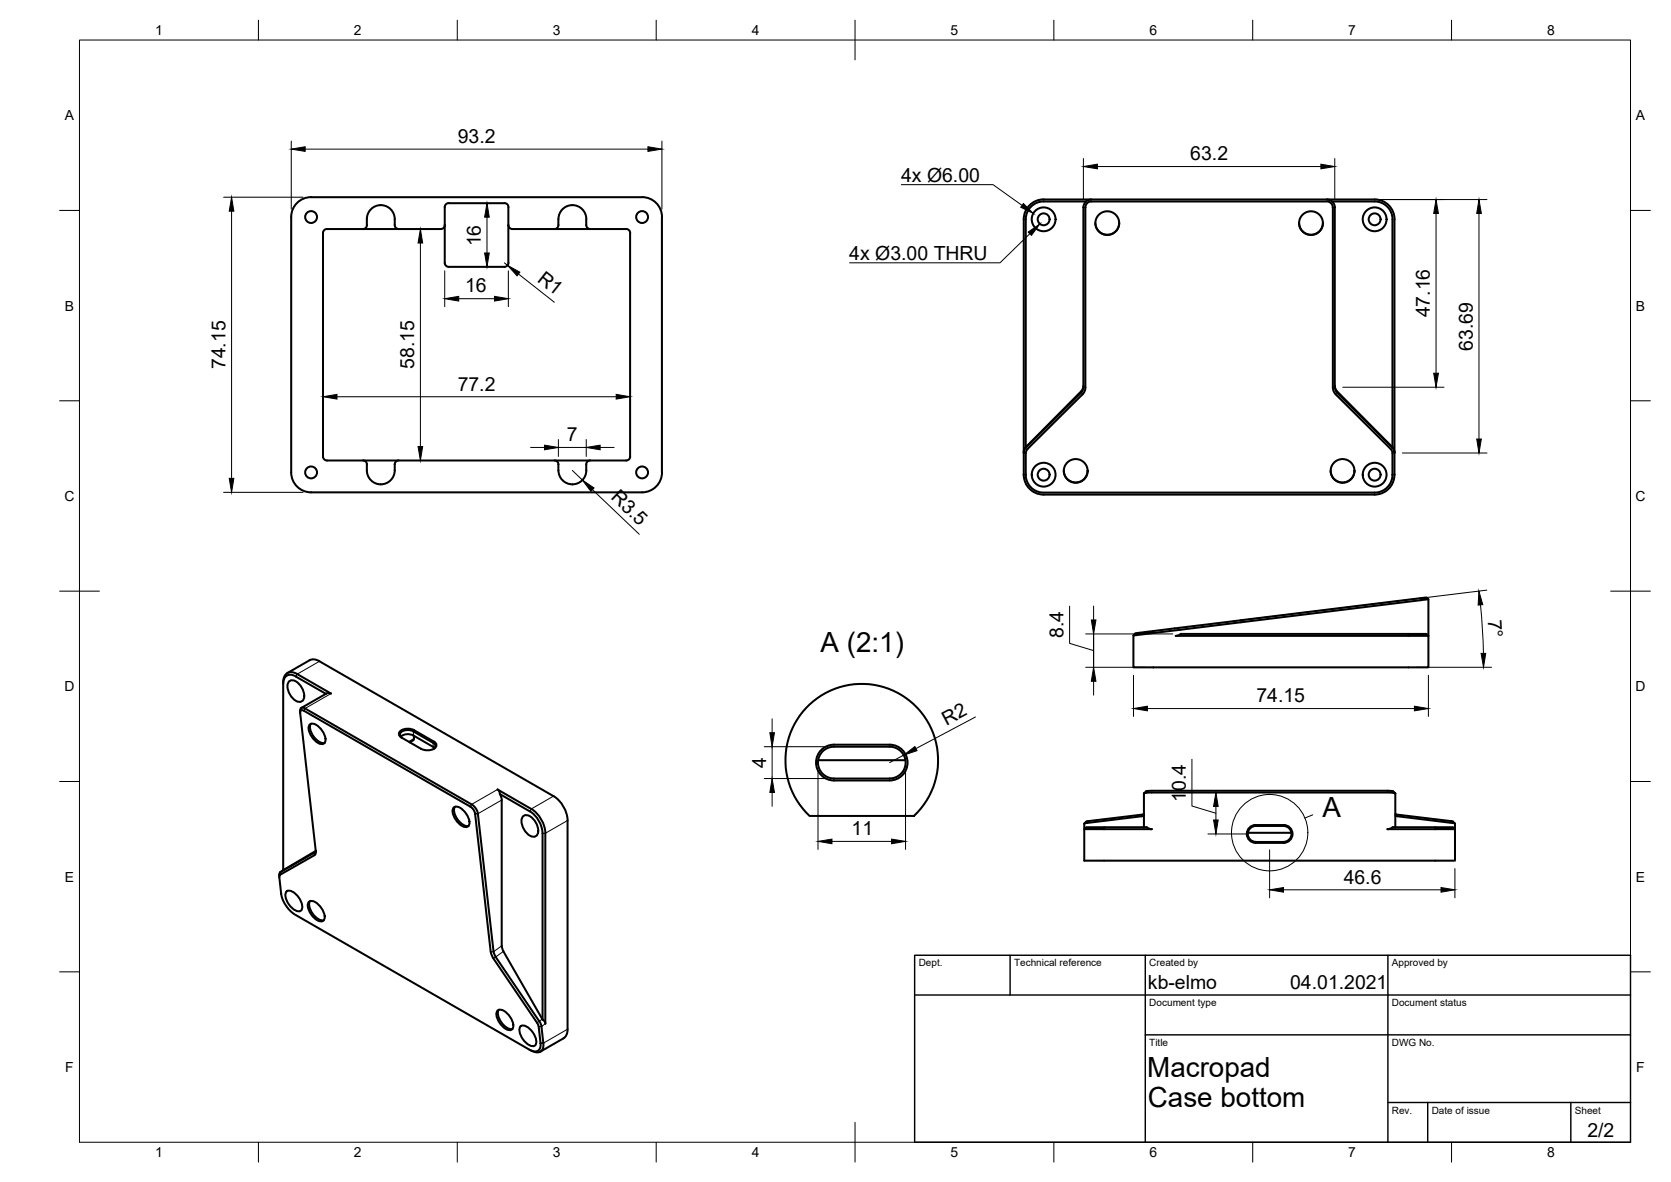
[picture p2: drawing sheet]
<svg xmlns="http://www.w3.org/2000/svg" width="420mm" height="297mm" viewBox="0 0 420 297" stroke-linecap="round" stroke-linejoin="round" font-family="sans-serif">
<!-- layer: Visible -->
<g fill="none" stroke="#000" stroke-width=".51">
<path d="M75 50.7a4.8 4.8 0 0 1 3.2-1.1l83.2-.1a5 5 0 0 1 5 5.1l.1 64.1a5 5 0 0 1-5.1 5h-83.2a5 5 0 0 1-5-5v-64.2a5 5 0 0 1 1.8-3.8zM82.2 57.5a1.01 1.01 0 0 0-1 1.1v56.1a1.01 1.01 0 0 0 1 1h75.2a1.01 1.01 0 0 0 1.1-1M92.2 56.6a4.1 4.1 0 0 1 2.2-4.8 3.5 3.5 0 0 1 4.9 3.3v1.5a1.01 1.01 0 0 0 1 1M92.3 56.6a1.01 1.01 0 0 1-1 1M111.8 56.6a1.01 1.01 0 0 1-1 1h-28.6M127.8 56.6a1.01 1.01 0 0 0 1 1h28.6M127.8 52.1v14M127.8 52a.97 .97 0 0 0-1-.9l-14-.1a1.01 1.01 0 0 0-1 1.1v14a1.01 1.01 0 0 0 1 1h14a1.01 1.01 0 0 0 1-1M140.4 55.1v1.5M140.4 55.1a3.5 3.5 0 0 1 3.5-3.6 3.5 3.5 0 0 1 3.5 3.6v1.5a1.01 1.01 0 0 0 1 1M140.4 56.6a1.01 1.01 0 0 1-1 1M157.4 57.5a1.01 1.01 0 0 1 1.1 1"/>
<path d="M158.4 58.6v56.1M262.4 50.1h12M262.4 50.6h10.7M262.4 50.1a5 5 0 0 0-5 5v64.4l.4 1.7 .8 1.4 1.7 1.2 1.9 .5h83.7l1.4-.3 1.4-.8 1.3-1.4 .4-1.1 .2-1.2v-64.4a5 5 0 0 0-5-5M262.4 50.6a4.5 4.5 0 0 0-4.5 4.5v57.3M275.4 56.1a3 3 0 0 0 3 2.9 3 3 0 0 0 3-2.9M326.6 56.1a3 3 0 0 0 3 2.9 3 3 0 0 0 3-2.9M333.6 50.1l.7 .1 .6 .4 .5 .5 .2 .9 .1 45.7 .5 1 13.8 13.7M333.6 50.1h-59.3l-1.2 .5-.5 .6-.2 .8v45.7l-.6 1-13.8 13.7M333.6 50.1h12M334.9 50.6h10.7M345.6 50.6a4.5 4.5 0 0 1 4.5 4.5v57.3"/>
<path d="M272.4 96.9l-.1 .8-.5 .7-13.8 13.9M272.9 97.3l-.2 1.2-.5 .6-14.1 14.2-.2 .6 .1 6.4 .4 1.1 .6 .9 1.6 1.1 1.5 .4h83.8l1.5-.4 1.2-.7 .7-.8 .6-1.3 .2-.9v-5.8l-.2-.8-14-14-.7-1.4-.1-45.6-.3-.9-.6-.5-60-.1-.7 .3-.5 .6-.1 .6v45.3M335.6 96.9l.2 .8 .4 .7 13.8 13.9M91.3 115.7a1.01 1.01 0 0 1 1 1M100.3 115.7a1.01 1.01 0 0 0-1 1 4.1 4.1 0 0 1-2.2 4.7 3.5 3.5 0 0 1-4.9-3.2v-1.5M139.4 115.7a1.01 1.01 0 0 1 1 1M140.4 116.7v1.5M148.4 115.7a1.01 1.01 0 0 0-1 1 4 4 0 0 1-2.1 4.7 3.5 3.5 0 0 1-4.9-3.2M257.9 112.4l-.3 .6-.2 .7M258 112.3l-.1 .1M258 112.4l-.4 .7-.2 .7M267.5 118.3a3 3 0 0 0 3 2.9 3 3 0 0 0 3-2.9"/>
<path d="M334.6 118.3a3 3 0 0 0 3 2.9 3 3 0 0 0 3-2.9M350 112.3l.1 .1M350 112.4l.5 .7 .1 .7M350.1 112.4l.4 .6 .1 .7M285.5 159.1l73.1-9 .6 .5-74.2 9.1zM295.6 159.8l.7-.1 .6-.4h60a2.32 2.32 0 0 1 2.3 .5zM359.2 150.6v17.1h-74.2v-8M71.2 171.5v47.2l8.2-4.8M71.2 171.4a2.16 2.16 0 0 1 1-2.3 2.16 2.16 0 0 1 2.5 .3l8.5 4.9M72.6 171.4a1.8 1.8 0 0 1 2.7 .6l.7 1.1a2.54 2.54 0 0 1-.1 3.2 2.74 2.74 0 0 1-3.2-2.1 3.2 3.2 0 0 1-.1-2.8zM74.4 170l7.5 4.4 .7-.3 .6 .2M74.4 170a1.93 1.93 0 0 0-2.3-.2 1.93 1.93 0 0 0-.9 2"/>
<path d="M75.5 179v-.7l.2-.4 .9 .1 42.1 24.2 1 1.1 .5 1.2M80.3 166.2l58.9 33.9a7.8 7.8 0 0 1 3.5 6.1v52.4a2.6 2.6 0 0 1-1 2.3l-5.8 3.4M80.3 166.2a2.59 2.59 0 0 0-2.5-.3l-5.6 3.2M81.9 174.4l-6.1 3.5M202.7 177.9a19.2 19.2 0 0 1 27.5-.4 19.2 19.2 0 0 1-.4 27.5h-26.2a19.2 19.2 0 0 1-.9-27.1zM77.8 182.2a1.81 1.81 0 0 1 2.6 .7l.8 1a2.32 2.32 0 0 1 .2 3 3 3 0 0 1-3.2-2 3.1 3.1 0 0 1-.4-2.7zM78.2 181.9a4 4 0 0 0 2.1 4.5l.9 .4 .4-.1M100.7 185.1a2.91 2.91 0 0 1 3.3-.3l4.9 2.9M101.1 185.4a.95 .95 0 0 1-.5-1.1 .95 .95 0 0 1 1-.7l1-.1 .9 .1 5.4 3.1M103.9 186l-.9 .5M104.1 184.9v.7M104.1 185.6l-.2 .4"/>
<path d="M104.1 183.5l5 2.9M104.1 183.5a3 3 0 0 0-3.7 .6 .98 .98 0 0 0 .5 1.2l5 2.9a3 3 0 0 0 3.8-.6 .98 .98 0 0 0-.6-1.3M108.9 186.7a.85 .85 0 0 1 .6 .7 .85 .85 0 0 1-.5 .8M108.9 187.7l.4 .3M125.7 199.5l7.5 4.4M125.7 199.5l.5 1.5v37l.4 1.1 9.8 17.1M125.7 199.5l-.2-.7-.4-.4 8.5 4.9a7.7 7.7 0 0 1 3.5 6.1M205.7 191h21.9M206.8 188.2a4.5 4.5 0 0 1 2.9-1.1h14a4.5 4.5 0 0 1 4.5 4.5 4.5 4.5 0 0 1-4.5 4.5h-14a4.5 4.5 0 0 1-4.2-2.9 4.5 4.5 0 0 1 1.3-5zM206.9 188.8a4 4 0 0 1 2.8-1.2h14a4 4 0 0 1 4 4.1 4 4 0 0 1-4 4l-14-.1a4 4 0 0 1-3.7-2.4 4 4 0 0 1 .9-4.4zM287.6 199.4l1.5-.2h60.3l1.4 .2M287.6 199.4v8.5"/>
<path d="M287.7 199.4l.4-.5 1.2-.2h59.9l1.1 .2 .5 .5M350.8 199.4v8.5M70.5 219.2l-.3 .3v.8M71.2 218.7l-.7 .5M79 214.9l-8.7 5.1 .4 4.6 .3 1.1 1.1 2.2 1.5 1.6 60.4 34.7 1.2-.1 .4-.4 .3-.5v-.8l-.5-4.4M79.1 214.3l-8.6 4.9M79.4 213.9l-3.9-34.8v-.4l.3-.2 .6 .1 41.9 24.1 .6 .6 .6 1.1 3.9 34.8 .7 1.6M79.4 213.8l-.3 .4M79.4 213.9v.6l-.3 .4M114 203.1a1.81 1.81 0 0 1 2.6 .7l.8 1a2.32 2.32 0 0 1 .2 2.9 3 3 0 0 1-3.2-2 3.1 3.1 0 0 1-.4-2.6zM114.4 202.8a4 4 0 0 0 2.1 4.5l.9 .3h.4M120.2 204.5l3.9 34.7"/>
<path d="M120.2 204.5h.1M131.4 205.3a1.8 1.8 0 0 1 2.8 .6l.7 1.1a2.54 2.54 0 0 1-.2 3.2 2.74 2.74 0 0 1-3.1-2.1 3.2 3.2 0 0 1-.2-2.8zM133.2 203.9a7 7 0 0 1 3.2 5.5v46.8M137.1 209.4v47.9M272.6 207v9.3h93.2v-9.3M273.1 206.5l-.5 .5M273.2 206.8l-.6 .2M287.6 205l-14.4 1.8M287.6 204.6l-14.4 1.9M289.6 208.4h-17a2.32 2.32 0 0 1 2.3-.5h13.4l.6 .3 .7 .2M313.8 209.3h10.9M314.2 208l1-.6 .6-.1h6.9a2.25 2.25 0 0 1 2.3 2.3 2.25 2.25 0 0 1-2.3 2.2h-6.9a2.25 2.25 0 0 1-2.1-1.4 2.25 2.25 0 0 1 .5-2.4z"/>
<path d="M314.3 208.2l.9-.6h.6h6.9a2.01 2.01 0 0 1 2 2 2.01 2.01 0 0 1-2 2h-6.9a2 2 0 0 1-1.9-1.3 2 2 0 0 1 .4-2.1zM350.2 207.9l-.6 .3-.8 .2h17a2.32 2.32 0 0 0-2.2-.5h-13.4M350.9 204.6l14.4 1.9M350.9 205l14.9 2M365.3 206.5l.5 .5M72.1 224a2.26 2.26 0 0 1 2.6 1l1.1 1.7a1.52 1.52 0 0 1-.5 2.3 4.3 4.3 0 0 1-3.4-4.8zM77.6 226.8a1.81 1.81 0 0 1 2.6 .7l.8 1a2.32 2.32 0 0 1 .2 3 3 3 0 0 1-3.2-2 3.1 3.1 0 0 1-.4-2.7zM77.9 226.4a4 4 0 0 0 2.2 4.6l.9 .3h.4M124.1 239.1l.6 1.4M124.1 240.9l10.9 16.1 .4 1M124.6 240.5l11 16.1 .5 1.3M125 254.1a1.81 1.81 0 0 1 2.7 .7l.7 1a2.32 2.32 0 0 1 .2 3 3 3 0 0 1-3.1-2 3.1 3.1 0 0 1-.5-2.7z"/>
<path d="M125.4 253.8a4 4 0 0 0 2.1 4.5l1 .3h.4M131 257.8a2.26 2.26 0 0 1 2.5 1.1l1.1 1.7a1.52 1.52 0 0 1-.5 2.3 4.3 4.3 0 0 1-3.4-4.8zM136.1 258l.5 4.1M136.4 256.2l.5 .5 .2 .5M136.6 262.2l-.1 1.4-.7 .7-1.1 .1-1.2-.4M136.6 262.1v.1"/>
<circle cx="78.2" cy="54.5" r="1.49"/>
<circle cx="161.4" cy="54.5" r="1.49"/>
<circle cx="262.4" cy="55.1" r="3"/>
<circle cx="262.4" cy="55.1" r="1.49"/>
<circle cx="278.4" cy="56.1" r="2.99"/>
<circle cx="329.6" cy="56.1" r="2.99"/>
<circle cx="345.6" cy="55.1" r="3"/>
<circle cx="345.6" cy="55.1" r="1.49"/>
<circle cx="78.2" cy="118.7" r="1.49"/>
<circle cx="161.4" cy="118.7" r="1.49"/>
<circle cx="262.4" cy="119.3" r="1.49"/>
<circle cx="262.4" cy="119.3" r="3"/>
<circle cx="270.5" cy="118.3" r="2.99"/>
<circle cx="337.6" cy="118.3" r="2.99"/>
<circle cx="345.6" cy="119.3" r="1.49"/>
<circle cx="345.6" cy="119.3" r="3"/>
</g>
<!-- layer: Visible Narrow -->
<g fill="none" stroke="#000" stroke-width=".25">
<path d="M80.3 166.2l-5.6 3.2-.3 .6M83.2 174.3l-6.5 3.7-.3 .6M104.1 185.6l-1.4 .8M104.1 183.5l-.2 .3v1M109.1 186.4l-.2 .3v1M125.1 198.4l-6.5 3.7-.3 .6M71.3 218.6l-.8 .6-.1 .6M79.2 214.2l-.2 .7M120.2 204.5h-.7M126.2 201l-6 3.5M139.2 200.1l-5.6 3.2-.4 .6M142.7 206.2l-5.6 3.2h-.7"/>
<path d="M126.2 237.7l-2.1 1.5h-.7M126.6 239.1l-2.5 1.8M136.4 256.1l-1.4 .9M137.1 257.3l-1 .7h-.7M142.7 258.6l-6.1 3.5-.7 .1"/>
</g>
<!-- layer: Border -->
<g fill="none" stroke="#000" stroke-width=".25">
<path d="M20 10.1h390v276.9h-390zM65 5.1v5M115 5.1v5M165 5.1v5M215 5.1v10M265 5.1v5M315 5.1v5M365 5.1v5M15 52.9h5M410 52.9h5M15 100.7h5M410 100.7h5"/>
<path d="M15 148.6h10M405 148.6h10M15 196.4h5M410 196.4h5M15 244.2h5M410 244.2h5M65 287v5M115 287v5M165 287v5M215 282.1v9.9M265 287v5M315 287v5"/>
<path d="M365 287v5"/>
</g>
<!-- layer: TitleBlock -->
<path d="M230 240.1h180v46.9h-180zM230 250h180M254 240.1v9.9M288 240.1v46.9M349 240.1v46.9M288 260.1h122M349 277.1h61M359 277.1v9.9M395 277.1v9.9" fill="none" stroke="#000" stroke-width=".36"/>
<!-- layer: Dimensions -->
<g fill="none" stroke="#000" stroke-width=".25">
<path d="M73.2 35.5v17.1M76.7 37.5h86.2M166.4 35.5v17.1M272.4 39.8v10.4M335.6 39.8v10.4h38.3M56.2 49.6h20M58.2 53.1v67.1M122.4 54.6v9M275.9 41.9h56.2M361.1 53.6v40.2M371.9 53.6v56.7M105.7 61.1v51.1"/>
<path d="M111.8 68.1v9M115.3 75.1h9M126.8 66.1l.8 .6M127.8 68.1v9M130.4 68.9l9 7.1M84.7 99.7h70.2M337.6 97.3h25.5M133.4 112.4h3.5M140.4 110.5v4.2M140.4 112.4h7M143.9 118.2l2.5 2.4M147.4 110.5v4.2"/>
<path d="M150.9 112.4h3.5M352.6 113.8h21.3M56.2 123.7h20M149 123l11.7 11.3M268.9 152.3v9.4l6.1 1.8M273 159.3h21.9M275 152.3v3.5M372.3 152l.7 12.2M373.8 148.3l-61.6 7.6M273 167.7h15M275 167.7v-8.4v8.4M275 171.2v3.5"/>
<path d="M285 169.7v10.4M288.5 178.1h67.1M356.2 167.7h18.8M359.2 169.7v10.4M192.2 187.6h15.5M192.2 195.7h15.5M194.1 180.6v3.5M194.1 187.6v8.1M194.1 199.1v3.5M205.7 193.6v19.9M227.2 189.8l-3.5 1.9M227.7 193.6v19.9"/>
<path d="M245.3 180.2l-15 7.9M299.7 190.8v11.8l6 1.8M303.7 199.2h.4M209.2 211.4h15M303.7 209.6h10M305.7 202.7v3.4M319.2 213.6v12M365.8 218.3v7.3M322.7 223.6h39.6"/>
</g>
<g fill="#000" stroke="#000" stroke-width=".25">
<path d="M73.2 37.5l3.5-.6v1.1zM162.9 36.9l3.5 .6-3.5 .5zM58.2 49.6l.6 3.5h-1.2zM122.4 51.1l.6 3.5h-1.1zM272.4 41.9l3.5-.6v1.1zM332.1 41.3l3.5 .6-3.5 .5zM361.1 50.2l.6 3.4h-1.2zM371.9 50.2l.6 3.4h-1.2zM105.7 57.6l.6 3.5h-1.2zM111.8 75.1l3.5-.6v1.2zM121.9 63.6h1.1l-.6 3.5zM124.3 74.5l3.5 .6-3.5 .6z"/>
<path d="M127.6 66.7l3.1 1.7-.7 .9zM81.2 99.7l3.5-.6v1.2zM154.9 99.1l3.5 .6-3.5 .6zM360.5 93.8h1.2l-.6 3.5zM105.1 112.2h1.2l-.6 3.5zM136.9 111.9l3.5 .5-3.5 .6zM147.4 112.4l3.5-.5v1.1zM371.3 110.3h1.2l-.6 3.5zM57.6 120.2h1.2l-.6 3.5zM146.4 120.6l3 2-.8 .9zM274.4 155.8h1.2l-.6 3.5zM371.9 148.5l.9 3.4-1.1 .2z"/>
<path d="M275 167.7l.6 3.5h-1.2zM285 178.1l3.5-.6v1.1zM355.6 177.5l3.6 .6-3.6 .5zM372.4 164.2h1.2l-.6 3.5zM193.6 184.1h1.1l-.6 3.5zM194.1 195.7l.6 3.4h-1.1zM227.2 189.8l2.8-2.2 .6 1zM205.7 211.4l3.5-.5v1.1zM224.2 210.9l3.5 .5-3.5 .6zM305.1 206.1h1.2l-.6 3.5zM305.7 199.2l.6 3.5h-1.2zM319.2 223.6l3.5-.6v1.2z"/>
<path d="M362.3 223l3.5 .6-3.5 .6z"/>
</g>
<!-- layer: Annotations -->
<path d="M257.3 51.1l2.5 2.5-3.2-1.5zM258.5 58.3l3-2-2.1 2.8z" fill="#000" stroke="#000" stroke-width=".25"/>
<g fill="none" stroke="#000" stroke-width=".25">
<path d="M226.6 46.4h23.1l7.3 5.2M259 58.7l-7.6 7.3h-37.8M330.1 204.8l-2 .8"/>
<circle cx="319.2" cy="209.2" r="9.6"/>
</g>
<g font-size="7">
<text x="206.3" y="163.8">A (2:1)</text>
<text x="332.6" y="205.3">A</text>
<text x="288.5" y="270.6">Macropad</text>
<text x="288.6" y="278.1">Case bottom</text>
</g>
<g font-size="4.9">
<text x="115.1" y="35.9">93.2</text>
<text x="299.3" y="40.3">63.2</text>
<text x="226.6" y="45.7">4x Ø6.00</text>
<text x="120.9" y="61.9" transform="rotate(-90 120.9 61.9)">16</text>
<text x="213.6" y="65.3">4x Ø3.00 THRU</text>
<text x="134.9" y="70.5" transform="rotate(38 134.9 70.5)">R1</text>
<text x="117" y="73.5">16</text>
<text x="359.5" y="79.8" transform="rotate(-90 359.5 79.8)">47.16</text>
<text x="370.3" y="88.1" transform="rotate(-90 370.3 88.1)">63.69</text>
<text x="56.7" y="92.8" transform="rotate(-90 56.7 92.8)">74.15</text>
<text x="104.1" y="92.8" transform="rotate(-90 104.1 92.8)">58.15</text>
<text x="115.1" y="98.2">77.2</text>
<text x="142.5" y="110.9">7</text>
<text x="153.4" y="125.1" transform="rotate(44 153.4 125.1)">R3.5</text>
<text x="374.1" y="155.7" transform="rotate(87 374.1 155.7)">7°</text>
<text x="267.4" y="160.4" transform="rotate(-90 267.4 160.4)">8.4</text>
<text x="315.9" y="176.5">74.15</text>
<text x="238" y="182.4" transform="rotate(-28 238 182.4)">R2</text>
<text x="192.6" y="192.9" transform="rotate(-90 192.6 192.9)">4</text>
<text x="298.1" y="201.6" transform="rotate(-90 298.1 201.6)">10.4</text>
<text x="214.1" y="209.9">11</text>
<text x="337.9" y="222.1">46.6</text>
<text x="288.6" y="248.5">kb-elmo</text>
<text x="324.4" y="248.6">04.01.2021</text>
<text x="399.1" y="285.8">2/2</text>
</g>
<g font-size="3.5">
<text x="39" y="8.8">1</text>
<text x="89" y="8.8">2</text>
<text x="139" y="8.8">3</text>
<text x="189" y="8.8">4</text>
<text x="239" y="8.8">5</text>
<text x="289" y="8.8">6</text>
<text x="339" y="8.8">7</text>
<text x="389" y="8.8">8</text>
<text x="16.3" y="30.2">A</text>
<text x="411.3" y="30.2">A</text>
<text x="16.3" y="78">B</text>
<text x="411.3" y="78">B</text>
<text x="16.2" y="125.9">C</text>
<text x="411.2" y="125.9">C</text>
<text x="16.2" y="173.7">D</text>
<text x="411.2" y="173.7">D</text>
<text x="16.3" y="221.6">E</text>
<text x="411.3" y="221.6">E</text>
<text x="16.4" y="269.4">F</text>
<text x="411.4" y="269.4">F</text>
<text x="39" y="290.8">1</text>
<text x="89" y="290.8">2</text>
<text x="139" y="290.8">3</text>
<text x="189" y="290.8">4</text>
<text x="239" y="290.8">5</text>
<text x="289" y="290.8">6</text>
<text x="339" y="290.8">7</text>
<text x="389" y="290.8">8</text>
</g>
<g font-size="2.5">
<text x="231" y="242.9">Dept.</text>
<text x="255" y="242.9">Technical reference</text>
<text x="289" y="242.9">Created by</text>
<text x="350" y="242.9">Approved by</text>
<text x="289" y="252.8">Document type</text>
<text x="350" y="252.8">Document status</text>
<text x="289" y="262.9">Title</text>
<text x="350" y="262.9">DWG No.</text>
<text x="350" y="279.9">Rev.</text>
<text x="360" y="279.9">Date of issue</text>
<text x="396" y="279.9">Sheet</text>
</g>
</svg>
